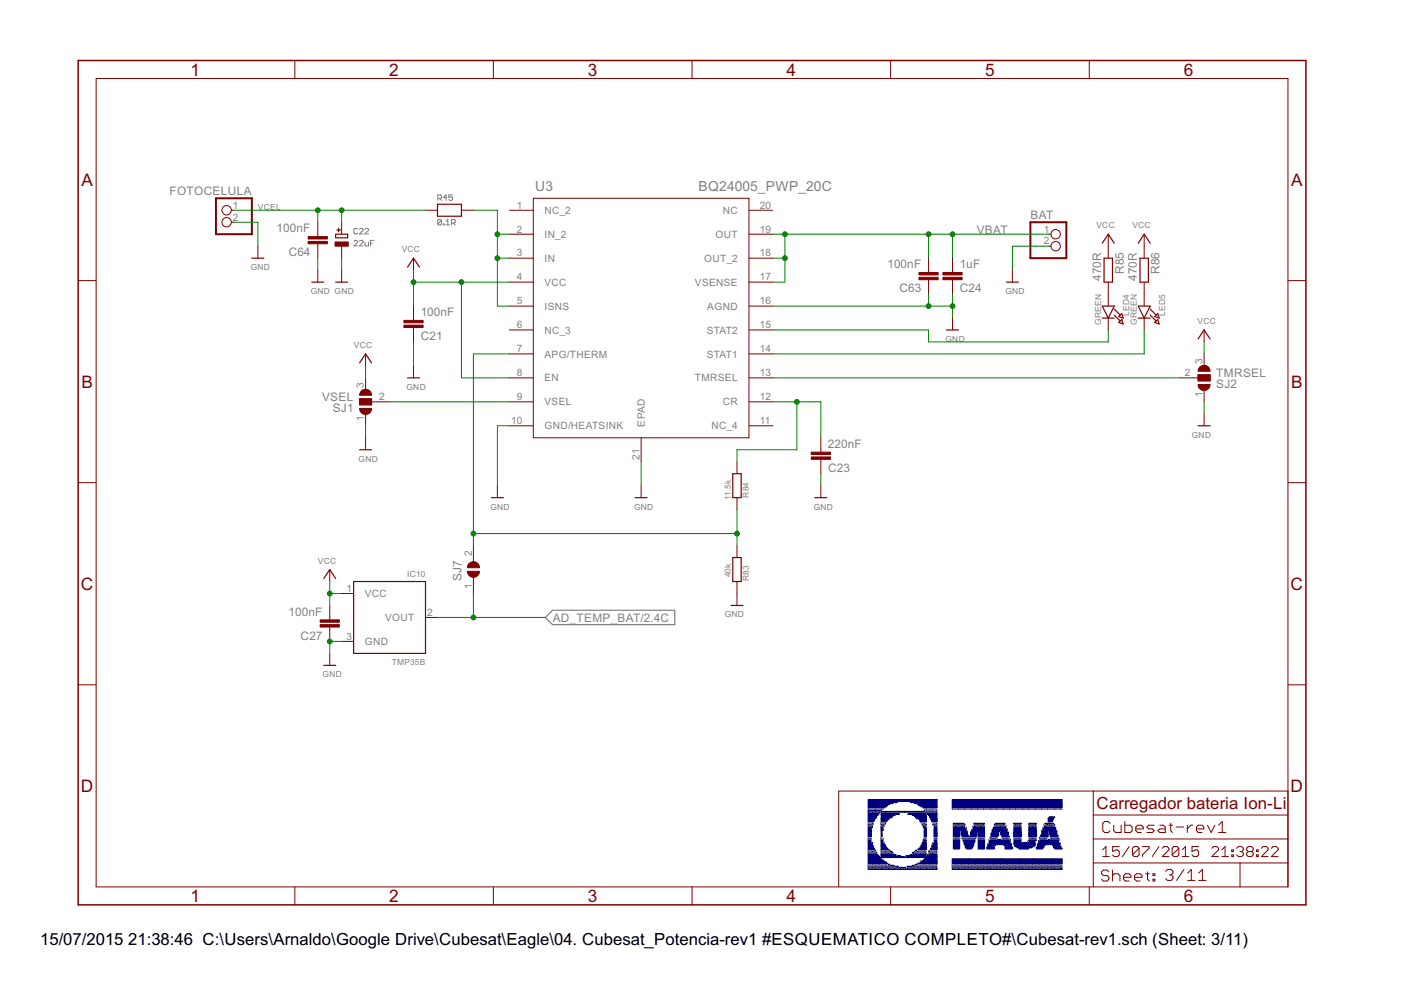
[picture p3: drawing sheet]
<svg xmlns="http://www.w3.org/2000/svg" width="297mm" height="210mm" viewBox="0 0 297 210" stroke-linecap="round" stroke-linejoin="round" font-family="sans-serif">
<g fill="none" stroke="#808080" stroke-width=".21">
<path d="M75 51.2l.2-.2h.4l.2 .2v.2l-.8 .7h.8M75.8 48.6l-.2-.2h-.4l-.2 .2v.8l.2 .2h.4l.2-.2M76.2 51.2l.2-.2h.4l.2 .2v.2l-.8 .7h.8M76.2 48.6l.2-.2h.4l.2 .2v.2l-.8 .8h.8M77.4 51.4v.5l.2 .2h.5v-.7M77.4 48.6l.2-.2h.4l.1 .2v.2l-.7 .8h.7M78.5 51.6h.4M79.3 51h-.8v1.1M92.8 42.1h.6l.2-.2v-.4l-.2-.2h-.6v1.2M93.2 42.1l.4 .4M93.6 46.7l-.2-.2h-.4l-.2 .2v.8M93.6 46.7v.8l-.2 .2h-.4l-.2-.2"/>
<path d="M93.6 46.7l-.8 .8M94 47.5h.2v.2h-.2zM94.6 47.7h.7M94.6 46.9l.4-.4v1.2M94.8 41.9h-.8l.6-.6v1.2M95.7 47.3h.6l.2-.2v-.4l-.2-.2h-.6v1.2M95.9 41.3h-.8v.6l.4-.2 .4 .2v.4l-.2 .2h-.4l-.2-.2M96.1 47.3l.4 .4"/>
</g>
<path d="M115.6 130.9l1.5-1.5h26v3h-26z" fill="none" stroke="#808080" stroke-width=".25"/>
<g fill="none" stroke="#800000" stroke-width=".21">
<path d="M20.4 16.6h252.7v171.4h-252.7zM62.5 12.8v3.8M104.6 12.8v3.8M146.7 12.8v3.8M188.8 12.8v3.8M230.9 12.8v3.8M16.6 59.5h3.8M49 44.6h.6M49 47.1h.6M54.7 52.2v2.5M67.4 47.1v3.1M67.4 51.7v3"/>
<path d="M67.4 57.3v2.5M72.4 47.1v2.6M72.4 52.2v2.5M72.4 57.3v2.5M87.7 54.7v2.6M90.2 44.6h2.6M97.8 44.6h2.6M108 44.6h5.1M108 49.7h5.1M108 54.7h5.1M108 59.8h5.1M113.1 42h45.7v50.8h-45.7z"/>
<path d="M158.8 44.6h5.1M158.8 49.7h5.1M158.8 54.7h5.1M158.8 59.8h5.1M196.9 54.7v3.1M196.9 59.3v3.1M202 54.7v3.1M202 59.3v3.1M214.7 57.3v2.5M222.3 49.7h.5M222.3 52.2h.5M235 49.7v5"/>
<path d="M235 59.8v5.1M242.6 49.7v5M242.6 59.8v5.1M273.1 59.5h3.8M77.5 75v2.6M87.7 64.9v3M87.7 69.4v3.1M87.7 77.6v2.5M108 64.9h5.1M108 70h5.1M108 75h5.1M158.8 64.9h5.1"/>
<path d="M158.8 70h5.1M158.8 75h5.1M202 67.4v2.6M235 67.4v2.6M242.6 67.4v2.6M254 79.5h2.6v1.3h-2.6zM255.3 70v2.5M255.3 75v2.6M76.2 84.6h2.6v1.2h-2.6zM77.5 80.1v2.6M77.5 87.7v2.6M77.5 92.8v2.6"/>
<path d="M78.8 85.2h3.8M108 80.1h5.1M108 85.2h5.1M108 90.3h5.1M135.9 92.8v5.1M156.3 97.9v2.5M158.8 80.1h5.1M158.8 85.2h5.1M158.8 90.3h5.1M174 92.8v3.1M174 97.4v3M250.2 80.1h3.8"/>
<path d="M255.3 82.7v2.5M255.3 87.7v2.6M16.6 102.3h3.8M100.4 115.7v3.4M105.5 103v2.5M135.9 103v2.5M156.3 105.5v2.6M156.3 115.7v2.5M174 103v2.5M273.1 102.3h3.8M69.9 120.8v2.5M69.9 128.4v3"/>
<path d="M69.9 132.9v3.1M69.9 138.5v2.6M72.4 125.8h2.6M72.4 136h2.6M90.2 130.9h2.6M100.4 122.4v3.4M156.3 123.3v5.1M16.6 145.2h3.8M273.1 145.2h3.8M231.8 167.7v20.3M231.8 177.9h41.3M231.8 172.8h41.3"/>
<path d="M235.4 174.6l-.4-.4h-.8l-.4 .4v1.5l.4 .4h.8l.4-.4M236.1 175v1.1l.4 .4h1.2v-1.5M237.3 179.5h-1.4v1.1l.7-.4h.3l.4 .4v.7l-.4 .3h-.7l-.3-.3M238.5 174.2v2.3h1.1l.4-.4v-.8l-.4-.3h-1.1M239.4 179.5l-1.4 2.1M240.8 175.7h1.6v-.4l-.4-.3h-.8l-.4 .3v.8l.4 .4h.8M241.5 179.9v1.4l-.3 .3h-.7l-.4-.3M241.5 179.9l-.3-.4h-.7l-.4 .4v1.4M241.5 179.9l-1.4 1.4M242.2 179.5h1.4v.4l-1.4 1.4v.3M244.7 175h-1.2l-.3 .3 .3 .4h.8l.4 .4-.4 .4h-1.1M245.7 179.5l-1.4 2.1"/>
<path d="M245.9 175h.8l.4 .3v1.2h-1.2l-.4-.4 .4-.4h1.2M246.4 179.9l.4-.4h.7l.3 .4v.3l-1.4 1.4h1.4M247.8 175h.8M248.2 174.6v1.5l.4 .4M249.4 175.3h1.6M249.9 179.9v1.4l-.3 .3h-.7l-.4-.3M249.9 179.9l-.3-.4h-.7l-.4 .4v1.4M249.9 179.9l-1.4 1.4M251.7 175v1.5M252.9 175h-.4l-.8 .7M253.7 175.7h1.5v-.4l-.4-.3h-.7l-.4 .3v.8l.4 .4h.7M254.1 179.5h-1.4v1.1l.7-.4h.4l.3 .4v.7l-.3 .3h-.7l-.4-.3"/>
<path d="M256 175l.8 1.5 .8-1.5M256.9 179.9l.4-.4h.7l.3 .4v.3l-1.4 1.4h1.4M258.4 176.5h1.5M258.4 175l.7-.8v2.3M262.2 179.9l.4-.4h.6l.4 .4v.3l-.4 .4M267.5 179.9l.3-.4h.7l.4 .4v.3l-1.4 1.4h1.4M269.6 179.9l.3-.4h.7l.4 .4v.3l-1.4 1.4h1.4M273.1 167.7h-95.3v20.3M62.5 188v3.9M104.6 188v3.9M146.7 188v3.9M188.8 188v3.9"/>
<path d="M230.9 188v3.9M231.8 183h41.3M233.8 180.2l.7-.7v2.1M233.8 181.6h1.4M235.1 184.8l-.4-.3h-.8l-.3 .3v.5l.3 .3h.8l.4 .4v.4l-.4 .4h-.8l-.3-.4M235.9 184.5v2.3M235.9 185.6l.4-.3h.7l.4 .3v1.2M238.2 186h1.6v-.4l-.4-.3h-.8l-.4 .3v.8l.4 .4h.8M240.6 186h1.5v-.4l-.4-.3h-.7l-.4 .3v.8l.4 .4h.7M242.9 185.3h.8M243.3 184.8v1.6l.4 .4M244.5 185.3h.4v.3h-.4z"/>
<path d="M244.5 186.4h.4v.4h-.4zM247.1 184.7l.4-.4h.8l.4 .4v.4l-.4 .4M247.9 185.5h.4M248.3 185.5l.4 .4v.4l-.4 .4h-.8l-.4-.4M250.6 181.6h1.4M250.6 180.2l.7-.7v2.1M251 184.3l-1.5 2.4M251.8 186.7h1.6M251.8 185.1l.8-.8v2.4M254.1 185.1l.8-.8v2.4M254.1 186.7h1.6M259 181.6h1.5"/>
<path d="M259 180.2l.7-.7v2.1M261.2 181.3h.3v.3h-.3zM261.2 180.2h.3v.4h-.3zM262.9 183v5M262.9 180.6h.3M263.2 180.6l.4 .3v.4l-.4 .3h-.6l-.4-.3M264.6 180.6l-.3 .3v.4l.3 .3h.8l.3-.3v-.4l-.3-.3M264.6 180.6l-.3-.4v-.3l.3-.4h.8l.3 .4v.3l-.3 .4M264.6 180.6h.8M266.4 181.3h.4v.3h-.4zM266.4 180.2h.4v.4h-.4z"/>
<circle cx="48" cy="47.1" r=".99"/>
<circle cx="48" cy="44.6" r=".99"/>
<circle cx="223.8" cy="49.7" r=".99"/>
<circle cx="223.8" cy="52.2" r=".99"/>
</g>
<path d="M16.6 12.8h260.3v179.1h-260.3z" fill="none" stroke="#800000" stroke-width=".32"/>
<g fill="#800000" stroke="#800000" stroke-width=".21">
<path d="M85.6 67.9h4.1v.5h-4.1z"/>
<path d="M85.6 68.9h4.1v.5h-4.1z"/>
<path d="M172 95.9h4.1v.5h-4.1z"/>
<path d="M172 96.9h4.1v.5h-4.1z"/>
<path d="M199.9 57.8h4.1v.5h-4.1z"/>
<path d="M199.9 58.8h4.1v.5h-4.1z"/>
<path d="M76.2 84.6h2.6v1.2h-2.6z"/>
<path d="M254 79.5h2.6v1.3h-2.6z"/>
<path d="M67.9 131.4h4v.5h-4z"/>
<path d="M67.9 132.4h4v.5h-4z"/>
<path d="M194.8 57.8h4.1v.5h-4.1z"/>
<path d="M194.8 58.8h4.1v.5h-4.1z"/>
<path d="M65.3 50.2h4.1v.5h-4.1z"/>
<path d="M65.3 51.2h4.1v.5h-4.1z"/>
<path d="M71 51.3h2.8v.9h-2.8z"/>
</g>
<g fill="none" stroke="#800000" stroke-width=".25">
<path d="M53.4 54.7h2.5M66.1 59.8h2.5M71.2 59.8h2.5M71.2 49.7h2.5v.7h-2.5zM71.4 48.8h.8M71.8 48.4v.7M86.4 56.6l1.3-1.9 1.2 1.9M92.8 43.3h5v2.5h-5zM213.4 59.8h2.5M233.7 51.6l1.3-1.9 1.2 1.9M234.1 54.7h1.8v5.1h-1.8zM241.3 51.6l1.3-1.9 1.3 1.9"/>
<path d="M241.7 54.7h1.8v5.1h-1.8zM76.2 76.9l1.3-1.9 1.3 1.9M200.7 70h2.5M233.7 64.9h2.5l-1.2 2.5zM233.7 67.4h2.5M236.2 66.8l1.3 1.3M236.2 65.5l1.3 1.3M237.2 67.1l.6-.6 .3 .9zM237.2 68.4l.6-.7 .3 1zM241.3 64.9h2.6l-1.3 2.5zM241.3 67.4h2.6M243.9 66.8l1.2 1.3"/>
<path d="M243.9 65.5l1.2 1.3M244.8 67.1l.6-.6 .4 .9zM244.8 68.4l.6-.7 .4 1zM254 71.9l1.3-1.9 1.3 1.9M76.2 95.4h2.6M86.4 80.1h2.5M254 90.3h2.6M104.2 105.5h2.5M134.7 105.5h2.5M155.4 100.4h1.7v5.1h-1.7zM155.4 118.2h1.7v5.1h-1.7zM172.8 105.5h2.5"/>
<path d="M68.6 122.7l1.3-1.9 1.3 1.9M75 123.3h15.2v15.2h-15.2zM155 128.4h2.5M68.6 141.1h2.6"/>
</g>
<g fill="#800000" stroke="#800000" stroke-width=".21">
<path d="M76.7 82.8a1.27 1.27 0 0 1 1.3-.2 1.27 1.27 0 0 1 .8 1.2h-2.6z" fill-rule="evenodd"/>
<path d="M76.2 86.6h2.6a1.27 1.27 0 0 1-1.3 1.3 1.27 1.27 0 0 1-1.3-1.3z" fill-rule="evenodd"/>
<path d="M254.4 77.8a1.27 1.27 0 0 1 1.4-.2 1.27 1.27 0 0 1 .8 1.1h-2.6l.1-.4z" fill-rule="evenodd"/>
<path d="M254 81.5h2.6a1.27 1.27 0 0 1-1.3 1.3 1.27 1.27 0 0 1-1.3-1.3z" fill-rule="evenodd"/>
<path d="M99.5 119.4a1.26 1.26 0 0 1 1.4-.2 1.26 1.26 0 0 1 .7 1.2h-2.5l.1-.5z" fill-rule="evenodd"/>
<path d="M99.1 121.1h2.5a1.27 1.27 0 0 1-1.2 1.3 1.27 1.27 0 0 1-1.3-1.3z" fill-rule="evenodd"/>
</g>
<path d="M45.8 42h7.6v7.7h-7.6zM218.5 47.1h7.6v7.6h-7.6z" fill="none" stroke="#800000" stroke-width=".42"/>
<g fill="none" stroke="#008000" stroke-width=".21">
<path d="M49.6 47.1h5.1v5.1M49.6 44.6h40.6M67.4 44.6v2.5M67.4 54.7v2.6M72.4 44.6v2.5M72.4 54.7v2.6M87.7 59.8h20.3M87.7 57.3v7.6M97.8 59.8v20.3h10.2M100.4 44.6h5.1v20.3h2.5M105.5 54.7h2.5M105.5 49.7h2.5"/>
<path d="M163.9 54.7h2.5M163.9 49.7h58.4M166.4 49.7v10.1h-2.5M196.9 49.7v5M202 49.7v5M222.3 52.2h-7.6v5.1M77.5 77.6v2.5M87.7 72.5v5.1M108 75h-7.6v40.7M163.9 70h33v2.5h38.1v-2.5M163.9 64.9h38.1M196.9 62.4v2.5"/>
<path d="M202 62.4v5M242.6 70v5h-78.7M255.3 72.5v2.5M77.5 90.3v2.5M82.6 85.2h25.4M108 90.3h-2.5v12.7M135.9 97.9v5.1M163.9 85.2h10.1v7.6M163.9 80.1h86.3M169 85.2v10.2h-12.7v2.5M255.3 85.2v2.5M100.4 113.1h55.9"/>
<path d="M156.3 108.1v7.6M174 100.4v2.6M69.9 123.3v5.1M69.9 125.8h2.5M72.4 136h-2.5v2.5M92.8 130.9h22.8M100.4 125.8v5.1"/>
</g>
<g fill="#008000" stroke="#008000" stroke-width=".21">
<circle cx="166.4" cy="54.7" r=".51"/>
<circle cx="166.4" cy="49.7" r=".51"/>
<circle cx="202" cy="49.7" r=".51"/>
<circle cx="196.9" cy="49.7" r=".51"/>
<circle cx="202" cy="64.9" r=".51"/>
<circle cx="196.9" cy="64.9" r=".51"/>
<circle cx="69.9" cy="136" r=".51"/>
<circle cx="97.8" cy="59.8" r=".51"/>
<circle cx="87.7" cy="59.8" r=".51"/>
<circle cx="69.9" cy="125.8" r=".51"/>
<circle cx="105.5" cy="54.7" r=".51"/>
<circle cx="105.5" cy="49.7" r=".51"/>
<circle cx="72.4" cy="44.6" r=".51"/>
<circle cx="67.4" cy="44.6" r=".51"/>
<circle cx="169" cy="85.2" r=".51"/>
<circle cx="100.4" cy="130.9" r=".51"/>
<circle cx="156.3" cy="113.1" r=".51"/>
<circle cx="100.4" cy="113.1" r=".51"/>
</g>
<path d="M184.1 171.6h2.9v.2h-2.9z" fill="#808080" stroke="#808080" stroke-width=".21"/>
<g fill="#000080" stroke="#000080" stroke-width=".21">
<path d="M184.1 184.1h14.6v.2h-14.6z"/>
<path d="M201.9 184.1h23.3v.2h-23.3z"/>
<path d="M184.1 183.9h14.6v.2h-14.6z"/>
<path d="M201.9 183.9h23.3v.2h-23.3z"/>
<path d="M184.1 183.7h6.4v.2h-6.4z"/>
<path d="M192.3 183.7h6.4v.2h-6.4z"/>
<path d="M201.9 183.7h23.3v.2h-23.3z"/>
<path d="M184.1 183.5h5.5v.2h-5.5z"/>
<path d="M193.4 183.5h5.3v.2h-5.3z"/>
<path d="M201.9 183.5h23.3v.2h-23.3z"/>
<path d="M184.1 183.2h4.5v.2h-4.5z"/>
<path d="M194.1 183.2h4.6v.2h-4.6z"/>
<path d="M201.9 183.2h23.3v.2h-23.3z"/>
<path d="M184.1 183h4.1v.2h-4.1z"/>
<path d="M194.6 183h4.1v.2h-4.1z"/>
<path d="M201.9 183h23.3v.2h-23.3z"/>
<path d="M184.1 182.8h3.9v.2h-3.9z"/>
<path d="M195.1 182.8h3.6v.2h-3.6z"/>
<path d="M201.9 182.8h23.3v.2h-23.3z"/>
<path d="M184.1 182.5h3.4v.3h-3.4z"/>
<path d="M195.3 182.5h3.4v.3h-3.4z"/>
<path d="M201.9 182.5h23.3v.3h-23.3z"/>
<path d="M184.1 182.3h3.2v.2h-3.2z"/>
<path d="M195.7 182.3h3v.2h-3z"/>
<path d="M201.9 182.3h23.3v.2h-23.3z"/>
<path d="M184.1 182.1h2.9v.2h-2.9z"/>
<path d="M195.9 182.1h2.8v.2h-2.8z"/>
<path d="M201.9 182.1h23.3v.2h-23.3z"/>
<path d="M184.1 181.8h2.7v.3h-2.7z"/>
<path d="M196.2 181.8h2.5v.3h-2.5z"/>
<path d="M184.1 181.6h2.5v.2h-2.5z"/>
<path d="M186.8 181.6h11.9v.2h-11.9z"/>
<path d="M184.1 181.4h2.3v.2h-2.3z"/>
<path d="M186.8 181.4h4.1v.2h-4.1z"/>
<path d="M192.1 181.4h6.6v.2h-6.6z"/>
<path d="M184.1 181.2h2v.2h-2z"/>
<path d="M186.8 181.2h3.2v.2h-3.2z"/>
<path d="M193 181.2h3.4v.2h-3.4z"/>
<path d="M196.6 181.2h2.1v.2h-2.1z"/>
<path d="M184.1 180.9h1.8v.2h-1.8z"/>
<path d="M186.8 180.9h2.5v.2h-2.5z"/>
<path d="M193.4 180.9h3v.2h-3z"/>
<path d="M196.9 180.9h1.8v.2h-1.8z"/>
<path d="M184.1 180.7h1.8v.2h-1.8z"/>
<path d="M186.8 180.7h2.5v.2h-2.5z"/>
<path d="M193.4 180.7h3v.2h-3z"/>
<path d="M196.9 180.7h1.8v.2h-1.8z"/>
<path d="M184.1 180.5h1.6v.2h-1.6z"/>
<path d="M186.8 180.5h2.3v.2h-2.3z"/>
<path d="M193.9 180.5h2.5v.2h-2.5z"/>
<path d="M196.9 180.5h1.8v.2h-1.8z"/>
<path d="M184.1 180.3h1.6v.2h-1.6z"/>
<path d="M186.8 180.3h1.8v.2h-1.8z"/>
<path d="M194.1 180.3h2.3v.2h-2.3z"/>
<path d="M197.1 180.3h1.6v.2h-1.6z"/>
<path d="M184.1 180h1.3v.2h-1.3z"/>
<path d="M186.8 180h1.6v.2h-1.6z"/>
<path d="M194.6 180h1.8v.2h-1.8z"/>
<path d="M197.3 180h1.4v.2h-1.4z"/>
<path d="M184.1 179.8h1.3v.2h-1.3z"/>
<path d="M186.8 179.8h1.4v.2h-1.4z"/>
<path d="M194.8 179.8h1.6v.2h-1.6z"/>
<path d="M197.3 179.8h1.4v.2h-1.4z"/>
<path d="M202.1 179.8h1.4v.2h-1.4z"/>
<path d="M204.9 179.8h1.1v.2h-1.1z"/>
<path d="M207.4 179.8h1.3v.2h-1.3z"/>
<path d="M209.2 179.8h1.6v.2h-1.6z"/>
<path d="M213.1 179.8h1.6v.2h-1.6z"/>
<path d="M216 179.8h2.1v.2h-2.1z"/>
<path d="M219.7 179.8h1.4v.2h-1.4z"/>
<path d="M223.6 179.8h1.6v.2h-1.6z"/>
<path d="M184.1 179.6h1.1v.2h-1.1z"/>
<path d="M186.8 179.6h1.2v.2h-1.2z"/>
<path d="M195.1 179.6h1.3v.2h-1.3z"/>
<path d="M197.5 179.6h1.2v.2h-1.2z"/>
<path d="M202.1 179.6h1.4v.2h-1.4z"/>
<path d="M204.6 179.6h1.6v.2h-1.6z"/>
<path d="M207.4 179.6h1.3v.2h-1.3z"/>
<path d="M209.2 179.6h1.6v.2h-1.6z"/>
<path d="M213.1 179.6h1.6v.2h-1.6z"/>
<path d="M215.6 179.6h3.2v.2h-3.2z"/>
<path d="M219.7 179.6h1.6v.2h-1.6z"/>
<path d="M223.4 179.6h1.6v.2h-1.6z"/>
<path d="M184.1 179.3h1.1v.2h-1.1z"/>
<path d="M186.8 179.3h.9v.2h-.9z"/>
<path d="M195.3 179.3h1.1v.2h-1.1z"/>
<path d="M197.5 179.3h1.2v.2h-1.2z"/>
<path d="M202.1 179.3h1.4v.2h-1.4z"/>
<path d="M204.6 179.3h1.6v.2h-1.6z"/>
<path d="M207.4 179.3h1.3v.2h-1.3z"/>
<path d="M209.4 179.3h1.4v.2h-1.4z"/>
<path d="M213.1 179.3h1.4v.2h-1.4z"/>
<path d="M215.2 179.3h4.1v.2h-4.1z"/>
<path d="M220 179.3h1.3v.2h-1.3z"/>
<path d="M223.4 179.3h1.6v.2h-1.6z"/>
<path d="M184.1 179.1h.9v.2h-.9z"/>
<path d="M186.8 179.1h.9v.2h-.9z"/>
<path d="M195.3 179.1h1.1v.2h-1.1z"/>
<path d="M197.5 179.1h1.2v.2h-1.2z"/>
<path d="M202.1 179.1h1.4v.2h-1.4z"/>
<path d="M204.6 179.1h1.9v.2h-1.9z"/>
<path d="M207.4 179.1h1.3v.2h-1.3z"/>
<path d="M209.4 179.1h1.6v.2h-1.6z"/>
<path d="M212.9 179.1h1.6v.2h-1.6z"/>
<path d="M215.1 179.1h4.4v.2h-4.4z"/>
<path d="M219.9 179.1h1.7v.2h-1.7z"/>
<path d="M223.1 179.1h1.6v.2h-1.6z"/>
<path d="M184.1 178.9h.9v.2h-.9z"/>
<path d="M186.8 178.9h.7v.2h-.7z"/>
<path d="M195.5 178.9h.9v.2h-.9z"/>
<path d="M197.8 178.9h.9v.2h-.9z"/>
<path d="M202.1 178.9h1.4v.2h-1.4z"/>
<path d="M204.4 178.9h2.1v.2h-2.1z"/>
<path d="M207.4 178.9h1.3v.2h-1.3z"/>
<path d="M209.4 178.9h5.1v.2h-5.1z"/>
<path d="M214.9 178.9h4.6v.2h-4.6z"/>
<path d="M220 178.9h4.7v.2h-4.7z"/>
<path d="M184.1 178.6h.9v.3h-.9z"/>
<path d="M186.8 178.6h.7v.3h-.7z"/>
<path d="M195.5 178.6h.9v.3h-.9z"/>
<path d="M197.8 178.6h.9v.3h-.9z"/>
<path d="M202.1 178.6h1.4v.3h-1.4z"/>
<path d="M204.4 178.6h2.1v.3h-2.1z"/>
<path d="M207.4 178.6h1.3v.3h-1.3z"/>
<path d="M209.7 178.6h4.5v.3h-4.5z"/>
<path d="M214.9 178.6h4.6v.3h-4.6z"/>
<path d="M220.2 178.6h4.5v.3h-4.5z"/>
<path d="M184.1 178.4h.6v.2h-.6z"/>
<path d="M186.8 178.4h.5v.2h-.5z"/>
<path d="M195.7 178.4h.7v.2h-.7z"/>
<path d="M198 178.4h.7v.2h-.7z"/>
<path d="M202.1 178.4h1.4v.2h-1.4z"/>
<path d="M204.4 178.4h2.3v.2h-2.3z"/>
<path d="M207.4 178.4h1.3v.2h-1.3z"/>
<path d="M209.7 178.4h4.5v.2h-4.5z"/>
<path d="M214.9 178.4h1.6v.2h-1.6z"/>
<path d="M217.9 178.4h1.6v.2h-1.6z"/>
<path d="M220.2 178.4h4.3v.2h-4.3z"/>
<path d="M184.1 178.2h.6v.2h-.6z"/>
<path d="M186.8 178.2h.5v.2h-.5z"/>
<path d="M195.7 178.2h.7v.2h-.7z"/>
<path d="M198 178.2h.7v.2h-.7z"/>
<path d="M202.1 178.2h1.4v.2h-1.4z"/>
<path d="M204.2 178.2h2.5v.2h-2.5z"/>
<path d="M207.4 178.2h1.3v.2h-1.3z"/>
<path d="M209.7 178.2h4.5v.2h-4.5z"/>
<path d="M214.9 178.2h1.6v.2h-1.6z"/>
<path d="M218.1 178.2h1.4v.2h-1.4z"/>
<path d="M220.2 178.2h4.3v.2h-4.3z"/>
<path d="M184.1 178h.6v.2h-.6z"/>
<path d="M186.8 178h.5v.2h-.5z"/>
<path d="M195.7 178h.7v.2h-.7z"/>
<path d="M198 178h.7v.2h-.7z"/>
<path d="M202.1 178h1.4v.2h-1.4z"/>
<path d="M204.2 178h2.5v.2h-2.5z"/>
<path d="M207.4 178h1.3v.2h-1.3z"/>
<path d="M209.7 178h4.5v.2h-4.5z"/>
<path d="M214.9 178h1.6v.2h-1.6z"/>
<path d="M218.1 178h1.6v.2h-1.6z"/>
<path d="M220.4 178h4.1v.2h-4.1z"/>
<path d="M184.1 177.7h.6v.2h-.6z"/>
<path d="M186.8 177.7h.5v.2h-.5z"/>
<path d="M195.9 177.7h.5v.2h-.5z"/>
<path d="M198 177.7h.7v.2h-.7z"/>
<path d="M202.1 177.7h1.4v.2h-1.4z"/>
<path d="M204.2 177.7h2.5v.2h-2.5z"/>
<path d="M207.4 177.7h1.3v.2h-1.3z"/>
<path d="M209.9 177.7h1.6v.2h-1.6z"/>
<path d="M212.4 177.7h1.6v.2h-1.6z"/>
<path d="M214.9 177.7h1.6v.2h-1.6z"/>
<path d="M218.1 177.7h1.6v.2h-1.6z"/>
<path d="M220.4 177.7h1.6v.2h-1.6z"/>
<path d="M222.7 177.7h1.8v.2h-1.8z"/>
<path d="M184.1 177.5h.6v.2h-.6z"/>
<path d="M186.8 177.5h.2v.2h-.2z"/>
<path d="M195.9 177.5h.5v.2h-.5z"/>
<path d="M198 177.5h.7v.2h-.7z"/>
<path d="M202.1 177.5h1.4v.2h-1.4z"/>
<path d="M204 177.5h2.9v.2h-2.9z"/>
<path d="M207.4 177.5h1.3v.2h-1.3z"/>
<path d="M209.9 177.5h1.6v.2h-1.6z"/>
<path d="M212.4 177.5h1.6v.2h-1.6z"/>
<path d="M214.9 177.5h1.6v.2h-1.6z"/>
<path d="M218.1 177.5h1.6v.2h-1.6z"/>
<path d="M220.4 177.5h1.6v.2h-1.6z"/>
<path d="M222.7 177.5h1.6v.2h-1.6z"/>
<path d="M184.1 177.3h.6v.2h-.6z"/>
<path d="M186.8 177.3h.2v.2h-.2z"/>
<path d="M195.9 177.3h.5v.2h-.5z"/>
<path d="M198 177.3h.7v.2h-.7z"/>
<path d="M202.1 177.3h1.4v.2h-1.4z"/>
<path d="M204 177.3h1.3v.2h-1.3z"/>
<path d="M205.5 177.3h1.4v.2h-1.4z"/>
<path d="M207.4 177.3h1.3v.2h-1.3z"/>
<path d="M210.1 177.3h1.4v.2h-1.4z"/>
<path d="M212.4 177.3h1.6v.2h-1.6z"/>
<path d="M214.9 177.3h1.6v.2h-1.6z"/>
<path d="M218.1 177.3h1.6v.2h-1.6z"/>
<path d="M220.6 177.3h1.6v.2h-1.6z"/>
<path d="M222.7 177.3h1.6v.2h-1.6z"/>
<path d="M184.1 177h.6v.2h-.6z"/>
<path d="M186.8 177h.2v.2h-.2z"/>
<path d="M195.9 177h.5v.2h-.5z"/>
<path d="M198 177h.7v.2h-.7z"/>
<path d="M202.1 177h1.4v.2h-1.4z"/>
<path d="M204 177h1.3v.2h-1.3z"/>
<path d="M205.8 177h1.3v.2h-1.3z"/>
<path d="M207.4 177h1.3v.2h-1.3z"/>
<path d="M210.1 177h1.6v.2h-1.6z"/>
<path d="M212.4 177h1.4v.2h-1.4z"/>
<path d="M214.9 177h1.6v.2h-1.6z"/>
<path d="M218.1 177h1.6v.2h-1.6z"/>
<path d="M220.6 177h1.6v.2h-1.6z"/>
<path d="M222.7 177h1.6v.2h-1.6z"/>
<path d="M184.1 176.8h.6v.2h-.6z"/>
<path d="M186.8 176.8h.2v.2h-.2z"/>
<path d="M195.9 176.8h.5v.2h-.5z"/>
<path d="M198 176.8h.7v.2h-.7z"/>
<path d="M202.1 176.8h1.4v.2h-1.4z"/>
<path d="M203.7 176.8h1.4v.2h-1.4z"/>
<path d="M205.8 176.8h1.3v.2h-1.3z"/>
<path d="M207.4 176.8h1.3v.2h-1.3z"/>
<path d="M210.1 176.8h1.6v.2h-1.6z"/>
<path d="M212.2 176.8h1.6v.2h-1.6z"/>
<path d="M214.9 176.8h1.6v.2h-1.6z"/>
<path d="M218.1 176.8h1.6v.2h-1.6z"/>
<path d="M220.9 176.8h1.3v.2h-1.3z"/>
<path d="M222.5 176.8h1.6v.2h-1.6z"/>
<path d="M184.1 176.6h.6v.2h-.6z"/>
<path d="M186.8 176.6h.2v.2h-.2z"/>
<path d="M195.9 176.6h.5v.2h-.5z"/>
<path d="M198 176.6h.7v.2h-.7z"/>
<path d="M202.1 176.6h1.4v.2h-1.4z"/>
<path d="M203.7 176.6h1.4v.2h-1.4z"/>
<path d="M205.8 176.6h1.3v.2h-1.3z"/>
<path d="M207.4 176.6h1.3v.2h-1.3z"/>
<path d="M210.1 176.6h1.6v.2h-1.6z"/>
<path d="M212.2 176.6h1.6v.2h-1.6z"/>
<path d="M214.9 176.6h1.6v.2h-1.6z"/>
<path d="M218.1 176.6h1.6v.2h-1.6z"/>
<path d="M220.9 176.6h1.3v.2h-1.3z"/>
<path d="M222.5 176.6h1.6v.2h-1.6z"/>
<path d="M184.1 176.4h.6v.2h-.6z"/>
<path d="M186.8 176.4h.2v.2h-.2z"/>
<path d="M195.9 176.4h.5v.2h-.5z"/>
<path d="M198 176.4h.7v.2h-.7z"/>
<path d="M202.1 176.4h1.4v.2h-1.4z"/>
<path d="M203.7 176.4h1.4v.2h-1.4z"/>
<path d="M205.8 176.4h1.3v.2h-1.3z"/>
<path d="M207.4 176.4h1.3v.2h-1.3z"/>
<path d="M210.4 176.4h1.3v.2h-1.3z"/>
<path d="M212.2 176.4h1.6v.2h-1.6z"/>
<path d="M214.9 176.4h1.6v.2h-1.6z"/>
<path d="M218.1 176.4h1.6v.2h-1.6z"/>
<path d="M220.9 176.4h1.3v.2h-1.3z"/>
<path d="M222.5 176.4h1.6v.2h-1.6z"/>
<path d="M184.1 176.1h.6v.2h-.6z"/>
<path d="M186.8 176.1h.2v.2h-.2z"/>
<path d="M195.9 176.1h.5v.2h-.5z"/>
<path d="M198 176.1h.7v.2h-.7z"/>
<path d="M202.1 176.1h1.4v.2h-1.4z"/>
<path d="M203.7 176.1h1.4v.2h-1.4z"/>
<path d="M206 176.1h2.7v.2h-2.7z"/>
<path d="M210.4 176.1h1.6v.2h-1.6z"/>
<path d="M212.2 176.1h1.4v.2h-1.4z"/>
<path d="M214.9 176.1h1.6v.2h-1.6z"/>
<path d="M218.1 176.1h1.6v.2h-1.6z"/>
<path d="M220.9 176.1h1.3v.2h-1.3z"/>
<path d="M222.5 176.1h1.6v.2h-1.6z"/>
<path d="M184.1 175.9h.6v.2h-.6z"/>
<path d="M186.8 175.9h.5v.2h-.5z"/>
<path d="M195.9 175.9h.5v.2h-.5z"/>
<path d="M198 175.9h.7v.2h-.7z"/>
<path d="M202.1 175.9h2.8v.2h-2.8z"/>
<path d="M206 175.9h2.7v.2h-2.7z"/>
<path d="M210.3 175.9h3.3v.2h-3.3z"/>
<path d="M214.9 175.9h1.6v.2h-1.6z"/>
<path d="M218.1 175.9h1.6v.2h-1.6z"/>
<path d="M221.1 175.9h2.7v.2h-2.7z"/>
<path d="M184.1 175.7h.6v.2h-.6z"/>
<path d="M186.8 175.7h.5v.2h-.5z"/>
<path d="M195.9 175.7h.5v.2h-.5z"/>
<path d="M198 175.7h.7v.2h-.7z"/>
<path d="M202.1 175.7h2.8v.2h-2.8z"/>
<path d="M206.2 175.7h2.5v.2h-2.5z"/>
<path d="M210.6 175.7h3v.2h-3z"/>
<path d="M214.9 175.7h1.6v.2h-1.6z"/>
<path d="M218.1 175.7h1.6v.2h-1.6z"/>
<path d="M221.1 175.7h2.7v.2h-2.7z"/>
<path d="M184.1 175.5h.6v.2h-.6z"/>
<path d="M186.8 175.5h.5v.2h-.5z"/>
<path d="M195.9 175.5h.5v.2h-.5z"/>
<path d="M198 175.5h.7v.2h-.7z"/>
<path d="M202.1 175.5h2.8v.2h-2.8z"/>
<path d="M206.2 175.5h2.5v.2h-2.5z"/>
<path d="M210.6 175.5h2.7v.2h-2.7z"/>
<path d="M214.9 175.5h1.6v.2h-1.6z"/>
<path d="M218.1 175.5h1.6v.2h-1.6z"/>
<path d="M221.1 175.5h2.7v.2h-2.7z"/>
<path d="M184.1 175.2h.9v.2h-.9z"/>
<path d="M186.8 175.2h.5v.2h-.5z"/>
<path d="M195.7 175.2h.7v.2h-.7z"/>
<path d="M198 175.2h.7v.2h-.7z"/>
<path d="M202.1 175.2h2.5v.2h-2.5z"/>
<path d="M206.2 175.2h2.5v.2h-2.5z"/>
<path d="M210.8 175.2h2.5v.2h-2.5z"/>
<path d="M214.9 175.2h1.6v.2h-1.6z"/>
<path d="M218.1 175.2h1.6v.2h-1.6z"/>
<path d="M221.3 175.2h2.3v.2h-2.3z"/>
<path d="M184.1 175h.9v.2h-.9z"/>
<path d="M186.8 175h.7v.2h-.7z"/>
<path d="M195.7 175h.7v.2h-.7z"/>
<path d="M198 175h.7v.2h-.7z"/>
<path d="M202.1 175h2.5v.2h-2.5z"/>
<path d="M206.5 175h2.2v.2h-2.2z"/>
<path d="M210.8 175h2.5v.2h-2.5z"/>
<path d="M214.9 175h1.6v.2h-1.6z"/>
<path d="M218.1 175h1.6v.2h-1.6z"/>
<path d="M221.3 175h2.3v.2h-2.3z"/>
<path d="M184.1 174.8h.9v.2h-.9z"/>
<path d="M186.8 174.8h.7v.2h-.7z"/>
<path d="M195.5 174.8h.9v.2h-.9z"/>
<path d="M197.8 174.8h.9v.2h-.9z"/>
<path d="M202.1 174.8h2.5v.2h-2.5z"/>
<path d="M206.5 174.8h2.2v.2h-2.2z"/>
<path d="M210.8 174.8h2.3v.2h-2.3z"/>
<path d="M214.9 174.8h1.6v.2h-1.6z"/>
<path d="M218.1 174.8h1.6v.2h-1.6z"/>
<path d="M221.3 174.8h2.3v.2h-2.3z"/>
<path d="M184.1 174.5h1.1v.3h-1.1z"/>
<path d="M186.8 174.5h.9v.3h-.9z"/>
<path d="M195.5 174.5h.9v.3h-.9z"/>
<path d="M197.8 174.5h.9v.3h-.9z"/>
<path d="M202.1 174.5h2.3v.3h-2.3z"/>
<path d="M206.5 174.5h2.2v.3h-2.2z"/>
<path d="M211 174.5h2.1v.3h-2.1z"/>
<path d="M214.9 174.5h1.6v.3h-1.6z"/>
<path d="M218.1 174.5h1.6v.3h-1.6z"/>
<path d="M221.6 174.5h1.8v.3h-1.8z"/>
<path d="M184.1 174.3h1.1v.2h-1.1z"/>
<path d="M186.8 174.3h.9v.2h-.9z"/>
<path d="M195.3 174.3h1.1v.2h-1.1z"/>
<path d="M197.8 174.3h.9v.2h-.9z"/>
<path d="M184.1 174.1h1.1v.2h-1.1z"/>
<path d="M186.8 174.1h1.2v.2h-1.2z"/>
<path d="M195.1 174.1h1.3v.2h-1.3z"/>
<path d="M197.5 174.1h1.2v.2h-1.2z"/>
<path d="M222.2 174.1h1v.2h-1z"/>
<path d="M184.1 173.8h1.3v.3h-1.3z"/>
<path d="M186.8 173.8h1.4v.3h-1.4z"/>
<path d="M195.1 173.8h1.3v.3h-1.3z"/>
<path d="M197.5 173.8h1.2v.3h-1.2z"/>
<path d="M222.2 173.8h1v.3h-1z"/>
<path d="M184.1 173.6h1.3v.2h-1.3z"/>
<path d="M186.8 173.6h1.6v.2h-1.6z"/>
<path d="M194.8 173.6h1.6v.2h-1.6z"/>
<path d="M197.3 173.6h1.4v.2h-1.4z"/>
<path d="M222.2 173.6h1.2v.2h-1.2z"/>
<path d="M184.1 173.4h1.6v.2h-1.6z"/>
<path d="M186.8 173.4h1.8v.2h-1.8z"/>
<path d="M194.4 173.4h2v.2h-2z"/>
<path d="M197.3 173.4h1.4v.2h-1.4z"/>
<path d="M222.2 173.4h1.2v.2h-1.2z"/>
<path d="M184.1 173.2h1.8v.2h-1.8z"/>
<path d="M186.8 173.2h2.3v.2h-2.3z"/>
<path d="M194.1 173.2h2.3v.2h-2.3z"/>
<path d="M197.1 173.2h1.6v.2h-1.6z"/>
<path d="M222.5 173.2h1.1v.2h-1.1z"/>
<path d="M184.1 172.9h1.8v.2h-1.8z"/>
<path d="M186.8 172.9h2.5v.2h-2.5z"/>
<path d="M193.9 172.9h2.5v.2h-2.5z"/>
<path d="M197.1 172.9h1.6v.2h-1.6z"/>
<path d="M184.1 172.7h2v.2h-2z"/>
<path d="M186.8 172.7h3v.2h-3z"/>
<path d="M193.4 172.7h3v.2h-3z"/>
<path d="M196.9 172.7h1.8v.2h-1.8z"/>
<path d="M184.1 172.5h2.3v.2h-2.3z"/>
<path d="M186.8 172.5h3.9v.2h-3.9z"/>
<path d="M192.5 172.5h3.9v.2h-3.9z"/>
<path d="M196.6 172.5h2.1v.2h-2.1z"/>
<path d="M184.1 172.3h2.3v.2h-2.3z"/>
<path d="M186.8 172.3h3.9v.2h-3.9z"/>
<path d="M192.5 172.3h3.9v.2h-3.9z"/>
<path d="M196.6 172.3h2.1v.2h-2.1z"/>
<path d="M184.1 172h2.5v.2h-2.5z"/>
<path d="M186.8 172h11.9v.2h-11.9z"/>
<path d="M184.1 171.8h2.7v.2h-2.7z"/>
<path d="M196 171.8h.2v.2h-.2z"/>
<path d="M196.4 171.8h2.3v.2h-2.3z"/>
<path d="M196.2 171.6h2.5v.2h-2.5z"/>
<path d="M184.1 171.3h3.2v.2h-3.2z"/>
<path d="M195.9 171.3h2.8v.2h-2.8z"/>
<path d="M201.9 171.3h23.3v.2h-23.3z"/>
<path d="M184.1 171.1h3.4v.2h-3.4z"/>
<path d="M195.7 171.1h3v.2h-3z"/>
<path d="M201.9 171.1h23.3v.2h-23.3z"/>
<path d="M184.1 170.9h3.9v.2h-3.9z"/>
<path d="M195.3 170.9h3.4v.2h-3.4z"/>
<path d="M201.9 170.9h23.3v.2h-23.3z"/>
<path d="M184.1 170.6h4.1v.3h-4.1z"/>
<path d="M194.8 170.6h3.9v.3h-3.9z"/>
<path d="M201.9 170.6h23.3v.3h-23.3z"/>
<path d="M184.1 170.4h4.5v.2h-4.5z"/>
<path d="M194.6 170.4h4.1v.2h-4.1z"/>
<path d="M201.9 170.4h23.3v.2h-23.3z"/>
<path d="M184.1 170.2h5.2v.2h-5.2z"/>
<path d="M193.9 170.2h4.8v.2h-4.8z"/>
<path d="M201.9 170.2h23.3v.2h-23.3z"/>
<path d="M184.1 170h6.1v.2h-6.1z"/>
<path d="M193 170h5.7v.2h-5.7z"/>
<path d="M201.9 170h23.3v.2h-23.3z"/>
<path d="M184.1 169.7h14.6v.2h-14.6z"/>
<path d="M201.9 169.7h23.3v.2h-23.3z"/>
<path d="M184.1 169.5h14.6v.2h-14.6z"/>
<path d="M201.9 169.5h23.3v.2h-23.3z"/>
</g>
<g font-size="4.1" fill="#800000">
<text x="40.4" y="16">1</text>
<text x="82.5" y="16">2</text>
<text x="124.7" y="16">3</text>
<text x="166.8" y="16">4</text>
<text x="208.9" y="16">5</text>
<text x="251" y="16">6</text>
<text x="17.3" y="39.4">A</text>
<text x="273.7" y="39.4">A</text>
<text x="17.3" y="82.2">B</text>
<text x="273.7" y="82.2">B</text>
<text x="17.1" y="125.1">C</text>
<text x="273.6" y="125.1">C</text>
<text x="17.1" y="167.9">D</text>
<text x="273.6" y="167.9">D</text>
<text x="40.4" y="191.2">1</text>
<text x="82.5" y="191.2">2</text>
<text x="124.7" y="191.2">3</text>
<text x="166.8" y="191.2">4</text>
<text x="208.9" y="191.2">5</text>
<text x="251" y="191.2">6</text>
</g>
<text font-size="4" fill="#800000" x="232.5" y="171.5">Carregador bateria Ion-Li</text>
<g font-size="4">
<text x="8.5" y="200.4">15/07/2015</text>
<text x="27.2" y="200.4">21:38:46 C:\Users\Arnaldo\Google Drive\Cubesat\Eagle\04. Cubesat_Potencia-rev1 #ESQUEMATICO COMPLETO#\Cubesat-rev1.sch (Sheet: 3/11)</text>
</g>
<g font-size="3.3" fill="#808080">
<text x="113.5" y="40.5">U3</text>
<text x="148.1" y="40.5">BQ24005_PWP_20C</text>
</g>
<g font-size="2.8" fill="#808080">
<text x="35.9" y="41.4">FOTOCELULA</text>
<text x="218.5" y="46.5">BAT</text>
<text x="58.6" y="49.3">100nF</text>
<text x="207.1" y="49.7">VBAT</text>
<text x="61.2" y="54.3">C64</text>
<text x="188.2" y="56.9">100nF</text>
<text x="203.5" y="56.9">1uF</text>
<text x="233.4" y="59.5" transform="rotate(-90 233.4 59.5)">470R</text>
<text x="238.2" y="58.1" transform="rotate(-90 238.2 58.1)">R85</text>
<text x="241.1" y="59.5" transform="rotate(-90 241.1 59.5)">470R</text>
<text x="245.9" y="58.1" transform="rotate(-90 245.9 58.1)">R86</text>
<text x="190.7" y="62">C63</text>
<text x="203.5" y="62">C24</text>
<text x="89.2" y="67">100nF</text>
<text x="89.2" y="72.1">C21</text>
<text x="257.9" y="80">TMRSEL</text>
<text x="257.9" y="82.3">SJ2</text>
<text x="68.3" y="85.1">VSEL</text>
<text x="70.5" y="87.4">SJ1</text>
<text x="175.5" y="95">220nF</text>
<text x="175.6" y="100.1">C23</text>
<text x="97.8" y="123.2" transform="rotate(-90 97.8 123.2)">SJ7</text>
<text x="61.2" y="130.5">100nF</text>
<text x="117.2" y="131.8">AD_TEMP_BAT/2.4C</text>
<text x="63.7" y="135.6">C27</text>
</g>
<g font-size="2.4" fill="#808080">
<text x="49.4" y="44.2">1</text>
<text x="49.4" y="46.8">2</text>
<text x="109.6" y="44.2">1</text>
<text x="115.4" y="45.3">NC_2</text>
<text x="153.2" y="45.3">NC</text>
<text x="161.1" y="44.2">20</text>
<text x="109.6" y="49.3">2</text>
<text x="115.4" y="50.4">IN_2</text>
<text x="151.7" y="50.4">OUT</text>
<text x="161.1" y="49.3">19</text>
<text x="221.3" y="49.3">1</text>
<text x="221.3" y="51.8">2</text>
<text x="109.6" y="54.4">3</text>
<text x="109.6" y="59.5">4</text>
<text x="115.4" y="55.5">IN</text>
<text x="149.3" y="55.5">OUT_2</text>
<text x="161.1" y="59.5">17</text>
<text x="161.1" y="54.4">18</text>
<text x="109.6" y="64.5">5</text>
<text x="115.4" y="60.6">VCC</text>
<text x="115.4" y="65.6">ISNS</text>
<text x="147.3" y="60.6">VSENSE</text>
<text x="150" y="65.6">AGND</text>
<text x="161.1" y="64.5">16</text>
<text x="109.6" y="69.6">6</text>
<text x="115.4" y="70.7">NC_3</text>
<text x="149.8" y="70.7">STAT2</text>
<text x="161.1" y="69.6">15</text>
<text x="109.6" y="74.7">7</text>
<text x="115.4" y="75.8">APG/THERM</text>
<text x="149.8" y="75.8">STAT1</text>
<text x="161.1" y="74.7">14</text>
<text x="254.9" y="77.2" transform="rotate(-90 254.9 77.2)">3</text>
<text x="77.2" y="82.3" transform="rotate(-90 77.2 82.3)">3</text>
<text x="109.6" y="79.8">8</text>
<text x="115.4" y="80.9">EN</text>
<text x="147.3" y="80.9">TMRSEL</text>
<text x="161.1" y="79.8">13</text>
<text x="251.2" y="79.8">2</text>
<text x="77.2" y="89.3" transform="rotate(-90 77.2 89.3)">1</text>
<text x="80.4" y="84.8">2</text>
<text x="108.4" y="89.9">10</text>
<text x="109.6" y="84.8">9</text>
<text x="115.4" y="86">VSEL</text>
<text x="153.2" y="86">CR</text>
<text x="161.1" y="89.9">11</text>
<text x="161.1" y="84.8">12</text>
<text x="254.9" y="84.2" transform="rotate(-90 254.9 84.2)">1</text>
<text x="115.4" y="91">GND/HEATSINK</text>
<text x="136.7" y="90.4" transform="rotate(-90 136.7 90.4)">EPAD</text>
<text x="150.9" y="91">NC_4</text>
<text x="135.6" y="97.5" transform="rotate(-90 135.6 97.5)">21</text>
<text x="100" y="117.9" transform="rotate(-90 100 117.9)">2</text>
<text x="73.4" y="125.5">1</text>
<text x="100" y="124.8" transform="rotate(-90 100 124.8)">1</text>
<text x="77.4" y="126.6">VCC</text>
<text x="81.6" y="131.7">VOUT</text>
<text x="90.6" y="130.6">2</text>
<text x="73.4" y="135.6">3</text>
<text x="77.4" y="136.8">GND</text>
</g>
<g font-size="2" fill="#808080">
<text x="54.7" y="44.6">VCEL</text>
<text x="85.2" y="53.5">VCC</text>
<text x="232.5" y="48.4">VCC</text>
<text x="240.1" y="48.4">VCC</text>
<text x="53.2" y="57.3">GND</text>
<text x="65.9" y="62.3">GND GND</text>
<text x="213.2" y="62.3">GND</text>
<text x="233.4" y="69" transform="rotate(-90 233.4 69)">GREEN</text>
<text x="239.4" y="67" transform="rotate(-90 239.4 67)">LED4</text>
<text x="241.1" y="69" transform="rotate(-90 241.1 69)">GREEN</text>
<text x="247" y="67" transform="rotate(-90 247 67)">LED5</text>
<text x="253.9" y="68.7">VCC</text>
<text x="75" y="73.8">VCC</text>
<text x="200.5" y="72.5">GND</text>
<text x="86.2" y="82.7">GND</text>
<text x="252.7" y="92.8">GND</text>
<text x="76" y="97.9">GND</text>
<text x="155" y="106" transform="rotate(-90 155 106)">11.5k</text>
<text x="158.8" y="105.5" transform="rotate(-90 158.8 105.5)">R84</text>
<text x="104" y="108.1">GND</text>
<text x="134.4" y="108.1">GND</text>
<text x="172.5" y="108.1">GND</text>
<text x="67.4" y="119.5">VCC</text>
<text x="86.4" y="122.3">IC10</text>
<text x="155" y="122.4" transform="rotate(-90 155 122.4)">40k</text>
<text x="158.8" y="123.3" transform="rotate(-90 158.8 123.3)">R83</text>
<text x="153.7" y="130.9">GND</text>
<text x="68.4" y="143.6">GND</text>
<text x="83.1" y="141.1">TMP35B</text>
</g>
</svg>
